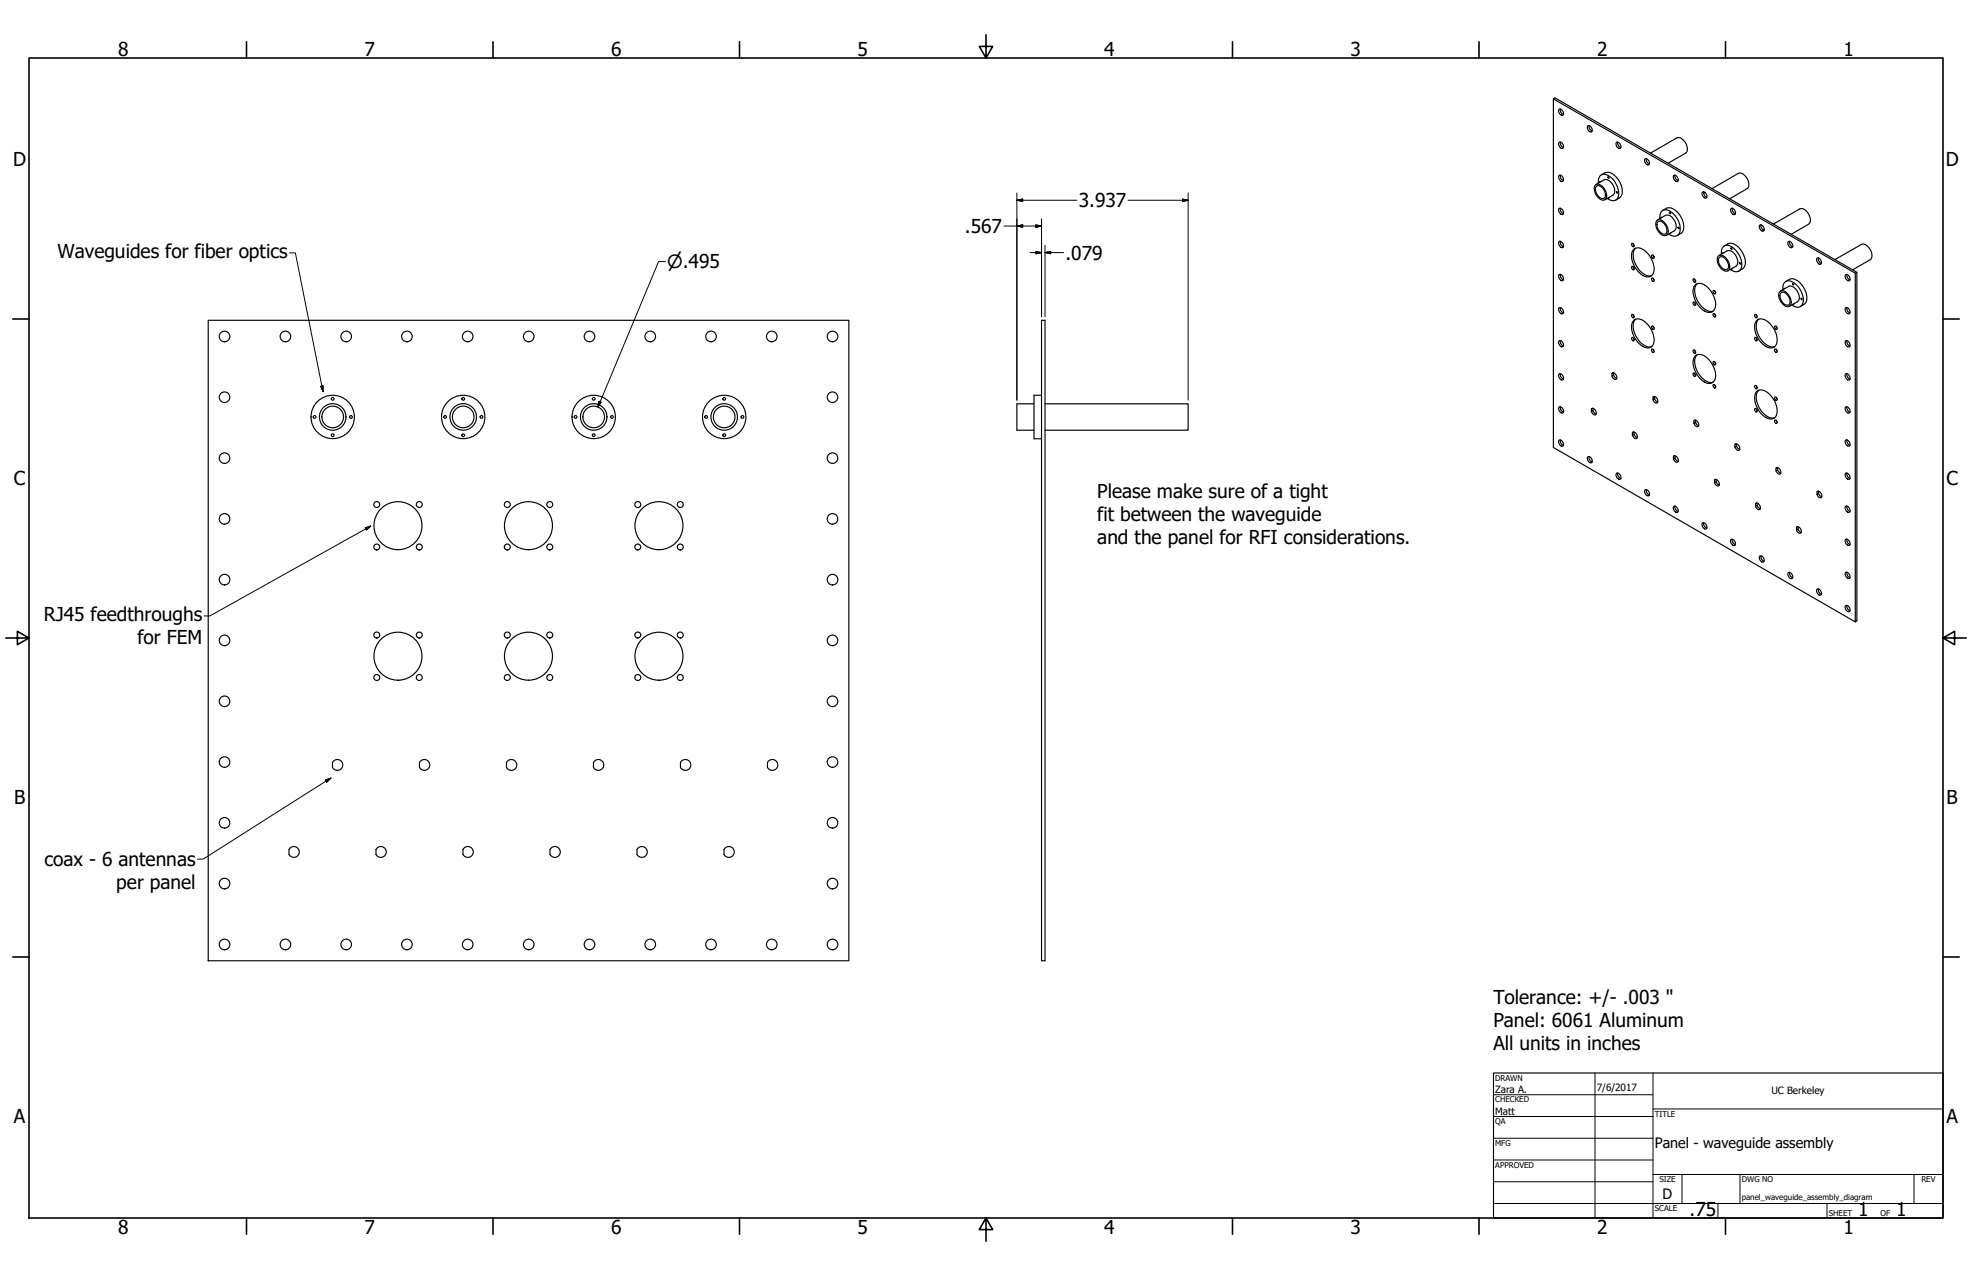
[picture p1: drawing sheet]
<svg xmlns="http://www.w3.org/2000/svg" width="864mm" height="559mm" viewBox="0 0 864 559" stroke-linecap="round" stroke-linejoin="round" font-family="sans-serif">
<!-- layer: Visible (ANSI) -->
<g fill="none" stroke="#000" stroke-width=".51">
<path d="M680.3 43.3l.7-.4 132.2 76.4v152.6l-.7 .5M680.3 43.3l132.2 76.3v152.8l-132.2-76.4zM682.7 47.9a1.64 1.64 0 0 1 1.7 .6 1.64 1.64 0 0 1 .2 1.8 1.64 1.64 0 0 1-1.7-.6 1.64 1.64 0 0 1-.2-1.8zM683.3 47.7l.2 1.3 1.2 1.1M695.3 55.2a1.65 1.65 0 0 1 1.7 .7 1.65 1.65 0 0 1-.1 1.9 1.98 1.98 0 0 1-1.6-2.6zM695.9 55l.1 1.2 1.2 1.2M682.7 76.9a1.62 1.62 0 0 1 1.7 .7 1.62 1.62 0 0 1-.1 1.8 1.89 1.89 0 0 1-1.6-2.5zM682.7 62.4a1.64 1.64 0 0 1 1.7 .6 1.64 1.64 0 0 1 .2 1.8 1.64 1.64 0 0 1-1.7-.6 1.64 1.64 0 0 1-.2-1.8zM683.3 76.7l.2 1.2 1.2 1.2M683.3 62.2l.2 1.2 1.2 1.2M700.8 79.8l-.3-.2-.1 .3M701.2 76.6a4.3 4.3 0 0 1 6.7 1 7.5 7.5 0 0 1 1.8 8.7l-2.1 1.3"/>
<path d="M704.2 77.5l.5 .5h-.4zM707.8 62.4a1.65 1.65 0 0 1 1.8 .8 1.65 1.65 0 0 1-.1 1.8 1.9 1.9 0 0 1-1.7-2.6zM708.4 62.2l.5 1.7 .9 .7M720.3 69.7a1.65 1.65 0 0 1 1.8 .7 1.65 1.65 0 0 1-.1 1.9 1.98 1.98 0 0 1-1.7-2.6zM721 69.5l.4 1.6 1 .8M722.8 67.1l11.5-6.7a4.1 4.1 0 0 1 4.5 3.8l.1 .8a1.97 1.97 0 0 1-.7 2.1l-7.7 4.4M732.9 76.9a1.65 1.65 0 0 1 1.7 .7 1.65 1.65 0 0 1 0 1.9 1.98 1.98 0 0 1-1.7-2.6zM733.5 76.7l.4 1.7 1 .7M682.7 91.4a1.65 1.65 0 0 1 1.7 .7 1.65 1.65 0 0 1-.1 1.9 1.98 1.98 0 0 1-1.6-2.6zM683.3 91.2l.2 1.2 1.2 1.1M698.8 81a3.3 3.3 0 0 1 4.2 2.4l.5 1.6a1.88 1.88 0 0 1-.7 2.5 1.88 1.88 0 0 1-2.5-.6 4.8 4.8 0 0 1-1.5-5.9zM698.9 80.8l3.6-2.1a4.5 4.5 0 0 1 4.6 4.6 2.15 2.15 0 0 1-.7 2.2l-3.6 2"/>
<path d="M698.9 81.8a1.76 1.76 0 0 1 2.9 .6 3.1 3.1 0 0 1 .5 4.5 3.9 3.9 0 0 1-3.7-4zM700 80.2a2.85 2.85 0 0 1 .9-3.4 2.85 2.85 0 0 1 3.6 .2 8.6 8.6 0 0 1 3.8 9.9 2.89 2.89 0 0 1-4.5 0M704.7 86.4l-.2 .4-.2-.2M708 83.9l.4 .4-.1 .3zM725.7 96.5a2.79 2.79 0 0 1 3.9 1.7 3.3 3.3 0 0 1 0 4.9 4.8 4.8 0 0 1-4.4-5.6zM725.9 96.3l3.5-2a4.5 4.5 0 0 1 4.7 5.3l-.8 1.4-3.6 2.1M725.9 97.3a1.82 1.82 0 0 1 2.9 .6 3.2 3.2 0 0 1 .4 4.6 3.8 3.8 0 0 1-3.6-4.1zM726.9 95.8a2.86 2.86 0 0 1 1-3.4 2.86 2.86 0 0 1 3.5 .1 8.6 8.6 0 0 1 3.9 9.9 2.97 2.97 0 0 1-4.5 .1M727.7 95.2l-.3-.1v.4M728.2 92.1a4.3 4.3 0 0 1 6.6 1.1 7.5 7.5 0 0 1 1.8 8.7l-2.1 1.2M731.1 93l.5 .6-.5-.2zM734.9 99.5l.4 .1v.6z"/>
<path d="M745.5 84.2a1.64 1.64 0 0 1 1.7 .5 1.64 1.64 0 0 1 .2 1.9 1.64 1.64 0 0 1-1.7-.6 1.64 1.64 0 0 1-.2-1.8zM746.1 83.9l.2 1.3 1.2 1.2M746.7 84.3l-.6 .4M749.7 82.6l11.5-6.7a4.1 4.1 0 0 1 4.5 3.9l.2 1.4-.4 1.1-8 4.8M758 91.4a1.64 1.64 0 0 1 1.7 .6 1.64 1.64 0 0 1 .2 1.8 1.64 1.64 0 0 1-1.7-.6 1.64 1.64 0 0 1-.2-1.8zM758.6 91.2l.2 1.3 1.2 1.1M770.6 98.7a1.64 1.64 0 0 1 1.7 .5 1.64 1.64 0 0 1 .2 1.8 1.64 1.64 0 0 1-1.8-.5 1.64 1.64 0 0 1-.1-1.8zM771.1 98.4l.2 1.3 1.2 1.1M776.7 98.1l11.5-6.6a4 4 0 0 1 4.5 3.8 2.38 2.38 0 0 1-.7 2.9l-7.6 4.4M682.7 105.9a1.65 1.65 0 0 1 1.7 .7 1.65 1.65 0 0 1-.1 1.9 1.98 1.98 0 0 1-1.6-2.6zM683.3 105.7l.2 1.2 1.2 1.2M714.5 116.8a.83 .83 0 0 1 1 .4 .83 .83 0 0 1-.2 1l-.7-.7z"/>
<path d="M714.5 106.7a.8 .8 0 0 1 1 .4 .8 .8 0 0 1-.2 1l-.7-.7zM715.2 116.8l.4 .9M715.2 106.7l.4 .8M715.8 108.9a5 5 0 0 1 6 2.4 9.3 9.3 0 0 1 2.2 8.5 3.3 3.3 0 0 1-5.4 .3 10.1 10.1 0 0 1-3.7-10.1zM716.3 108.6a6.4 6.4 0 0 0 .4 7.9 6.9 6.9 0 0 0 6.6 4.2M723.4 111.6l.6 .2 .4 1a.79 .79 0 0 1-1-.1 .79 .79 0 0 1 0-1.1zM724 111.8l.4 .8M731.6 102v.3l-.4-.1M752.6 112.1a3.3 3.3 0 0 1 4.3 2.4l.5 1.6a1.91 1.91 0 0 1-.7 2.5 1.91 1.91 0 0 1-2.6-.6 4.8 4.8 0 0 1-1.5-5.9zM752.8 112.9a1.82 1.82 0 0 1 2.9 .6 3 3 0 0 1 .5 4.5 3.9 3.9 0 0 1-3.4-5.1zM752.9 111.9l3.4-2a4.6 4.6 0 0 1 4.7 5.2l-.8 1.5-3.5 2M753.9 111.3a2.85 2.85 0 0 1 .9-3.4 2.85 2.85 0 0 1 3.6 .2 8.6 8.6 0 0 1 3.9 9.9 2.87 2.87 0 0 1-4.6 0"/>
<path d="M754.7 110.8l-.3-.1-.1 .4M755.1 107.7a4.3 4.3 0 0 1 6.6 1 7.3 7.3 0 0 1 1.8 8.7l-2 1.3M758.1 108.5l.5 .7-.5-.2zM758.6 117.5l-.1 .4-.3-.2M761.8 115.1l.4 .1v.6zM772.6 100.5l-.4 .2M783.1 105.9a1.64 1.64 0 0 1 1.7 .6 1.64 1.64 0 0 1 .2 1.8 1.64 1.64 0 0 1-1.7-.6 1.64 1.64 0 0 1-.2-1.8zM783.7 105.7l.1 1.2 1.3 1.2M795.7 113.2a1.64 1.64 0 0 1 1.7 .5 1.64 1.64 0 0 1 .2 1.8 1.64 1.64 0 0 1-1.8-.5 1.64 1.64 0 0 1-.1-1.8zM796.3 113l.1 1.2 1.2 1.1M803.6 113.7l11.5-6.6a4.1 4.1 0 0 1 4.6 3.8l.1 1.4-.4 1.1-8.1 4.8M813.2 119.3l-.7 .3"/>
<path d="M682.7 134.9a1.62 1.62 0 0 1 1.7 .7 1.62 1.62 0 0 1-.1 1.8 1.89 1.89 0 0 1-1.6-2.5zM682.7 120.3a1.65 1.65 0 0 1 1.7 .8 1.65 1.65 0 0 1-.1 1.8 1.98 1.98 0 0 1-1.6-2.6zM683.3 134.7l.2 1.2 1.2 1.1M683.3 120.1l.2 1.2 1.2 1.3M714.5 137.9a.8 .8 0 0 1 1 .3 .8 .8 0 0 1-.2 1l-.7-.6zM715.2 137.8l.4 .8M716.3 139.8a6.4 6.4 0 0 0 .4 7.8 6.9 6.9 0 0 0 6.6 4.2M723.4 121.7l.8 .5 .2 .7a.79 .79 0 0 1-1-.1 .79 .79 0 0 1 0-1.1zM724 121.9l.4 .8M741.4 132.4a.83 .83 0 0 1 1 .3 .83 .83 0 0 1-.1 1l-.8-.6zM741.4 122.3a.83 .83 0 0 1 1 .3 .83 .83 0 0 1-.1 1l-.8-.6zM742.1 132.4l.5 .8"/>
<path d="M742.1 122.2l.5 .9M742.3 125a3.9 3.9 0 0 1 5.7 1 9.5 9.5 0 0 1 2.9 9.4 3.3 3.3 0 0 1-5.3 .2 9.9 9.9 0 0 1-3.7-10.1zM743.3 124.2a5.9 5.9 0 0 0-.2 6.9 8.5 8.5 0 0 0 6.5 5.4l.6-.2M750.2 127.4a.79 .79 0 0 1 1 .3 .79 .79 0 0 1-.2 1l-.7-.7zM750.2 137.5a.79 .79 0 0 1 1 .3 .79 .79 0 0 1-.2 1l-.7-.6zM750.9 127.3l.4 .8M750.9 137.4l.4 .8M768.5 137.7l.6 .2 .5 1a.79 .79 0 0 1-1.1-.2 .79 .79 0 0 1 0-1zM769 137.8l.6 .8M770.2 139.8a6.6 6.6 0 0 0 .3 7.8 6.9 6.9 0 0 0 6.7 4.2M779.2 128a1.91 1.91 0 0 1 3.1 .1 4.8 4.8 0 0 1 1.5 5.9 2.79 2.79 0 0 1-3.8-1.7l-1-2.3zM779.8 127.4l3.5-2a4.5 4.5 0 0 1 4.7 4.6 2.03 2.03 0 0 1-.9 2.1l-3.4 2.1"/>
<path d="M779.8 128.5a1.76 1.76 0 0 1 2.8 .5 3.1 3.1 0 0 1 .5 4.6 3.9 3.9 0 0 1-3.3-5.1zM780.8 126.9a2.85 2.85 0 0 1 1-3.4 2.85 2.85 0 0 1 3.5 .1 8.6 8.6 0 0 1 3.9 9.9 2.87 2.87 0 0 1-4.5 0M781.6 126.4l-.3-.2-.1 .4M782.1 123.3a4.3 4.3 0 0 1 6.6 1 7.3 7.3 0 0 1 1.7 8.7l-2 1.2M785.1 124.1l.4 .6h-.3zM785.5 133.1l-.1 .3-.3-.1M788.8 130.6l.4 .4-.1 .3zM808.2 120.4a1.62 1.62 0 0 1 1.7 .7 1.62 1.62 0 0 1-.1 1.8 1.89 1.89 0 0 1-1.6-2.5zM808.2 134.9a1.62 1.62 0 0 1 1.7 .7 1.62 1.62 0 0 1-.1 1.8 1.89 1.89 0 0 1-1.6-2.5zM808.8 120.2l.4 1.6 1 .8M808.8 134.7l.4 1.6 1 .7M91.2 140.3h280.5v280.5h-280.5z"/>
<path d="M456.1 140.3h1.5v280.5h-1.5zM682.7 149.4a1.62 1.62 0 0 1 1.7 .7 1.62 1.62 0 0 1-.1 1.8 1.89 1.89 0 0 1-1.6-2.5zM683.3 149.2l.2 1.2 1.2 1.1M714.5 148a.8 .8 0 0 1 1 .3 .8 .8 0 0 1-.2 1l-.7-.6zM715.2 148l.4 .7M715.8 140a5 5 0 0 1 6 2.4 9.2 9.2 0 0 1 2.2 8.5 3.3 3.3 0 0 1-5.4 .3 10.1 10.1 0 0 1-3.7-10.1zM723.4 142.7l.8 .5 .1 .9-.8-.1-.3-.7zM723.4 152.8l.6 .2 .4 1.1a.79 .79 0 0 1-1-.2 .79 .79 0 0 1 0-1.1zM724 142.9l.4 .8M724 153l.4 .8M741.4 153.4a.82 .82 0 0 1 1 .3 .82 .82 0 0 1-.1 1l-.8-.6zM742.1 153.4l.5 .8"/>
<path d="M742.3 156a4 4 0 0 1 5.7 1.1 9.4 9.4 0 0 1 2.9 9.4 3.3 3.3 0 0 1-5.3 .3 9.9 9.9 0 0 1-3.7-10.1zM743.3 155.3a5.9 5.9 0 0 0-.2 6.9 8.3 8.3 0 0 0 6.5 5.3l.6-.1M750.2 158.5a.79 .79 0 0 1 1 .3 .79 .79 0 0 1-.2 1l-.7-.7zM750.9 158.4l.4 .9M768.5 147.8l.6 .2 .5 1a.79 .79 0 0 1-1.1-.2 .79 .79 0 0 1 0-1zM769 148l.6 .7M769.2 140.5a4 4 0 0 1 5.8 1 9.4 9.4 0 0 1 2.9 9.4 3.3 3.3 0 0 1-5.4 .3 9.8 9.8 0 0 1-3.7-10.1zM777.3 142.7a.75 .75 0 0 1 .9 .6 .75 .75 0 0 1-.5 .9l-.5-.6zM777.3 152.8a.75 .75 0 0 1 .9 .6 .75 .75 0 0 1-.5 .9l-.5-.6zM777.8 142.9l.5 .8M777.8 153l.5 .8M808.2 149.4a1.65 1.65 0 0 1 1.7 .7 1.65 1.65 0 0 1-.1 1.9 1.98 1.98 0 0 1-1.6-2.6z"/>
<path d="M808.8 149.2l.4 1.6 1 .8M452.8 176.8h-7.5v11.6h7.5M456.1 173.1h-3.3v19.1h3.3M457.6 176.8h62.7v11.6h-62.7M682.7 163.8a1.65 1.65 0 0 1 1.7 .8 1.65 1.65 0 0 1-.1 1.8 1.98 1.98 0 0 1-1.6-2.6zM682.7 178.3a1.65 1.65 0 0 1 1.7 .7 1.65 1.65 0 0 1-.1 1.9 1.98 1.98 0 0 1-1.6-2.6zM683.3 163.6l.2 1.2 1.2 1.2M683.3 178.1l.2 1.2 1.2 1.2M696.9 179.1a1.62 1.62 0 0 1 1.9 .7 1.62 1.62 0 0 1-.2 1.9l-1.1-.5-.6-.9M697.4 178.8l-.5 .3v1.2l.7-.5M697.6 179.8l.5 .9 .9 .6M697.6 178.8v1"/>
<path d="M705.9 163.5a1.61 1.61 0 0 1 1.8 .7 1.61 1.61 0 0 1-.2 2l-1.1-.6-.5-.9M706.4 163.3l-.5 .2v1.2l.7-.4M706.6 164.3l.8 1.1 .6 .3M706.6 163.3v1M723.9 173.9a1.59 1.59 0 0 1 1.8 .4 1.59 1.59 0 0 1 .2 1.8l-.4 .4-.7-.2-.9-1.2M724.4 173.6l-.5 .3v1.2l.7-.4M724.6 174.7l.7 1.1 .7 .3M724.6 173.7v1M741.4 163.5a.83 .83 0 0 1 1 .3 .83 .83 0 0 1-.1 1l-.8-.6zM742.1 163.4l.5 .9M750.2 168.6a.79 .79 0 0 1 1 .3 .79 .79 0 0 1-.2 1l-.7-.7zM750.9 168.5l.4 .9"/>
<path d="M768.5 178.9l.6 .2 .5 1a.79 .79 0 0 1-1.1-.2 .79 .79 0 0 1 0-1zM768.5 168.8l.9 .4 .2 .8a.79 .79 0 0 1-1.1-.2 .79 .79 0 0 1 0-1zM769 179l.6 .8M769 168.9l.6 .8M769.2 171.6a4.1 4.1 0 0 1 5.8 1.1 9.4 9.4 0 0 1 2.9 9.4 3.3 3.3 0 0 1-5.4 .2 9.8 9.8 0 0 1-3.7-10.1zM770.2 170.9a6.2 6.2 0 0 0-.2 6.8 7.3 7.3 0 0 0 7.2 5.2M777.3 173.9l.8 .4 .2 .7-.3 .4-.8-.7zM777.8 174l.5 .8M808.2 163.8a1.65 1.65 0 0 1 1.7 .8 1.65 1.65 0 0 1-.1 1.8 1.98 1.98 0 0 1-1.6-2.6zM808.4 178.1a1.81 1.81 0 0 1 1.4 2.8 1.81 1.81 0 0 1-1.4-2.8zM808.8 163.6l.4 1.7 1 .8M808.8 178.1l.4 1.7 1 .7"/>
<path d="M682.7 192.8a1.65 1.65 0 0 1 1.7 .8 1.65 1.65 0 0 1-.1 1.9 1.98 1.98 0 0 1-1.6-2.7zM683.3 192.7l.2 1.2 1.2 1.1M695.9 199.9l.1 1.3 1.2 1.1M714.9 189.5a1.63 1.63 0 0 1 1.8 .4 1.63 1.63 0 0 1 .3 1.8l-.5 .4-.7-.2-.9-1.3M715.4 189.2l-.5 .3v1.1l.7-.4M715.6 190.2l1.4 1.5M715.6 189.2v1M732.9 199.8a1.63 1.63 0 0 1 2.1 1.9l-.2 .6-.7 .1-.7-.5-.5-.9M733.4 199.5l-.5 .3v1.2l.7-.4M733.6 199.6v1M741.8 184.3a1.65 1.65 0 0 1 1.8 .4 1.65 1.65 0 0 1 .3 1.8l-.8 .4-1.3-1.4M742.3 184l-.5 .3v1.2l.8-.5"/>
<path d="M742.6 185l.7 1.2 .6 .3M742.6 184v1M759.8 194.6a1.62 1.62 0 0 1 1.8 .7 1.62 1.62 0 0 1-.2 2l-.7-.3-.9-1.2M760.3 194.4l-.5 .2v1.2l.7-.4M760.5 195.4l.4 .8 1 .6M760.5 194.4v1M777.3 184a.75 .75 0 0 1 .9 .5 .75 .75 0 0 1-.5 .9l-.5-.6zM777.8 184.1l.5 .8M808.2 192.8a1.6 1.6 0 0 1 1.7 .7 1.6 1.6 0 0 1-.1 1.9 1.95 1.95 0 0 1-1.6-2.6zM808.8 192.6l.4 1.6 1 .8M695.3 200.2a1.6 1.6 0 0 1 1.7 .6 1.6 1.6 0 0 1-.1 1.9 1.95 1.95 0 0 1-1.6-2.5zM707.8 207.4a1.6 1.6 0 0 1 1.8 .7 1.6 1.6 0 0 1-.1 1.8 1.87 1.87 0 0 1-1.7-2.5z"/>
<path d="M708.4 207.1l.2 1.3 1.2 1.2M720.3 214.6a1.6 1.6 0 0 1 1.8 .7 1.6 1.6 0 0 1-.1 1.9 1.95 1.95 0 0 1-1.7-2.6zM721 214.4l.1 1.2 1.3 1.2M733.6 200.6l.4 .8 .9 .7M750.8 210.2a1.61 1.61 0 0 1 1.8 .7 1.61 1.61 0 0 1-.2 2l-1.1-.6-.5-.9M751.3 209.9l-.5 .3v1.2l.7-.5M751.5 210.9l.5 .9 .9 .6M751.5 209.9v1M777.7 205a1.63 1.63 0 0 1 1.9 .4 1.63 1.63 0 0 1 .2 1.9l-.1 .2a1.49 1.49 0 0 1-2-1.3M778.3 204.7l-.6 .3v1.2l.7-.4M778.4 205.8l1.4 1.5M778.4 204.7v1.1"/>
<path d="M795.7 215.4a1.63 1.63 0 0 1 2.2 1.8l-.3 .7-.6 .1-.8-.5-.5-1M796.2 215.1l-.5 .3v1.1l.7-.3M796.4 216.2l.5 .8 .9 .6M796.4 215.1v1.1M808.2 207.3a1.65 1.65 0 0 1 1.7 .8 1.65 1.65 0 0 1-.1 1.8 1.98 1.98 0 0 1-1.6-2.6zM808.8 207.1l.4 1.7 1 .8M732.9 221.9a1.67 1.67 0 0 1 1.7 .5 1.67 1.67 0 0 1 .2 1.8 1.64 1.64 0 0 1-1.7-.5 1.64 1.64 0 0 1-.2-1.8zM733.5 221.6l.2 1.3 1.2 1.1M745.5 229.1a1.62 1.62 0 0 1 1.7 .7 1.62 1.62 0 0 1-.1 1.8 1.89 1.89 0 0 1-1.6-2.5zM746.1 228.9l.4 1.7 1 .7M758 236.3a1.62 1.62 0 0 1 1.7 .8 1.62 1.62 0 0 1 0 1.8 1.89 1.89 0 0 1-1.7-2.6zM758.6 236.2l.4 1.6 1 .7"/>
<path d="M768.8 220.6a1.63 1.63 0 0 1 1.8 .4 1.63 1.63 0 0 1 .3 1.8l-.5 .4-.7-.2-.9-1.3M769.3 220.3l-.5 .3v1.1l.7-.3M769.5 221.4l1.4 1.4M769.5 220.3v1.1M786.8 230.9a1.63 1.63 0 0 1 1.7 .5 1.63 1.63 0 0 1 .3 1.8l-.4 .4-.7-.2-.9-1.3M787.2 230.6l-.4 .3v1.2l.7-.4M787.5 231.7l.4 .8 .9 .7M787.5 230.7v1M808.2 221.8a1.65 1.65 0 0 1 1.7 .7 1.65 1.65 0 0 1-.1 1.9 1.98 1.98 0 0 1-1.6-2.6zM808.2 236.3a1.65 1.65 0 0 1 1.7 .7 1.65 1.65 0 0 1-.1 1.9 1.98 1.98 0 0 1-1.6-2.6zM808.8 221.6l.4 1.7 1 .7M808.8 236.1l.4 1.6 1 .8"/>
<path d="M770.6 243.6a1.62 1.62 0 0 1 1.7 .7 1.62 1.62 0 0 1-.1 1.8 1.89 1.89 0 0 1-1.6-2.5zM771.1 243.4l.5 1.6 .9 .7M783.1 250.8a1.65 1.65 0 0 1 1.7 .8 1.65 1.65 0 0 1-.1 1.8 1.98 1.98 0 0 1-1.6-2.6zM783.7 250.6l.4 1.7 1 .7M795.7 258.1a1.65 1.65 0 0 1 1.7 .7 1.65 1.65 0 0 1-.1 1.9 1.98 1.98 0 0 1-1.6-2.6zM796.3 257.9l.1 1.2 1.2 1.2M808.2 250.8a1.6 1.6 0 0 1 1.7 .7 1.6 1.6 0 0 1-.1 1.9 1.95 1.95 0 0 1-1.6-2.6zM808.8 250.6l.4 1.6 1 .8M808.2 265.3a1.65 1.65 0 0 1 1.7 .7 1.65 1.65 0 0 1-.1 1.9 1.98 1.98 0 0 1-1.6-2.6zM808.8 265.1l.4 1.7 1 .7M145.9 333.5a2.38 2.38 0 0 1 3.6-.1 2.38 2.38 0 0 1-.4 3.6 2.38 2.38 0 0 1-3.5-.9v-2.2zM184 333.5a2.38 2.38 0 0 1 3.6-.1 2.38 2.38 0 0 1-.4 3.6 2.38 2.38 0 0 1-3.5-.9v-2.2z"/>
<path d="M222.1 333.5a2.38 2.38 0 0 1 3.6-.1 2.38 2.38 0 0 1-.4 3.6 2.38 2.38 0 0 1-3.5-.9v-2.2zM260.2 333.5a2.38 2.38 0 0 1 3.6-.1 2.38 2.38 0 0 1-.4 3.6 2.38 2.38 0 0 1-3.5-.9v-2.2zM298.3 333.5a2.38 2.38 0 0 1 3.6-.1 2.38 2.38 0 0 1-.4 3.6 2.38 2.38 0 0 1-3.5-.9v-2.2zM336.4 333.5a2.38 2.38 0 0 1 3.6-.1 2.38 2.38 0 0 1-.4 3.6 2.38 2.38 0 0 1-3.5-.9v-2.2zM126.9 371.6a2.38 2.38 0 0 1 3.5-.1 2.38 2.38 0 0 1-.4 3.6 2.38 2.38 0 0 1-3.4-.9v-2.2zM165 371.6a2.38 2.38 0 0 1 3.5-.1 2.38 2.38 0 0 1-.4 3.6 2.38 2.38 0 0 1-3.4-.9v-2.2zM203.1 371.6a2.38 2.38 0 0 1 3.5-.1 2.38 2.38 0 0 1-.4 3.6 2.38 2.38 0 0 1-3.4-.9v-2.2zM241.2 371.6a2.38 2.38 0 0 1 3.5-.1 2.38 2.38 0 0 1-.4 3.6 2.38 2.38 0 0 1-3.4-.9v-2.2zM279.3 371.6a2.38 2.38 0 0 1 3.5-.1 2.38 2.38 0 0 1-.4 3.6 2.38 2.38 0 0 1-3.4-.9v-2.2zM317.4 371.6a2.38 2.38 0 0 1 3.5-.1 2.38 2.38 0 0 1-.4 3.6 2.38 2.38 0 0 1-3.4-.9v-2.2z"/>
<circle cx="98.3" cy="147.4" r="2.32"/>
<circle cx="125" cy="147.4" r="2.32"/>
<circle cx="151.6" cy="147.4" r="2.32"/>
<circle cx="178.2" cy="147.4" r="2.32"/>
<circle cx="204.8" cy="147.4" r="2.32"/>
<circle cx="231.6" cy="147.4" r="2.32"/>
<circle cx="258.2" cy="147.4" r="2.32"/>
<circle cx="284.8" cy="147.4" r="2.32"/>
<circle cx="311.4" cy="147.4" r="2.32"/>
<circle cx="338" cy="147.4" r="2.32"/>
<circle cx="364.6" cy="147.4" r="2.32"/>
<circle cx="98.3" cy="174" r="2.32"/>
<circle cx="145.7" cy="174.7" r=".6"/>
<circle cx="202.9" cy="174.7" r=".6"/>
<circle cx="260" cy="174.7" r=".6"/>
<circle cx="317.2" cy="174.7" r=".6"/>
<circle cx="364.6" cy="174" r="2.32"/>
<circle cx="137.8" cy="182.6" r=".6"/>
<circle cx="145.7" cy="182.6" r="5.8"/>
<circle cx="145.7" cy="190.6" r=".6"/>
<circle cx="145.7" cy="182.6" r="4.7"/>
<circle cx="145.7" cy="182.6" r="9.5"/>
<circle cx="153.7" cy="182.6" r=".6"/>
<circle cx="194.9" cy="182.6" r=".6"/>
<circle cx="202.9" cy="182.6" r="5.8"/>
<circle cx="202.9" cy="190.6" r=".6"/>
<circle cx="202.9" cy="182.6" r="4.7"/>
<circle cx="202.9" cy="182.6" r="9.5"/>
<circle cx="210.9" cy="182.6" r=".6"/>
<circle cx="252.1" cy="182.6" r=".6"/>
<circle cx="260" cy="182.6" r="5.8"/>
<circle cx="260" cy="190.6" r=".6"/>
<circle cx="260" cy="182.6" r="4.7"/>
<circle cx="260" cy="182.6" r="9.5"/>
<circle cx="268" cy="182.6" r=".6"/>
<circle cx="309.2" cy="182.6" r=".6"/>
<circle cx="317.2" cy="182.6" r="5.8"/>
<circle cx="317.2" cy="190.6" r=".6"/>
<circle cx="317.2" cy="182.6" r="4.7"/>
<circle cx="317.2" cy="182.6" r="9.5"/>
<circle cx="325.2" cy="182.6" r=".6"/>
<circle cx="98.3" cy="200.6" r="2.32"/>
<circle cx="364.6" cy="200.6" r="2.32"/>
<circle cx="98.3" cy="227.2" r="2.32"/>
<circle cx="165" cy="239.6" r="1.3"/>
<circle cx="165" cy="220.9" r="1.3"/>
<circle cx="174.3" cy="230.2" r="10.5"/>
<circle cx="183.6" cy="220.9" r="1.3"/>
<circle cx="183.6" cy="239.6" r="1.3"/>
<circle cx="222.2" cy="239.6" r="1.3"/>
<circle cx="222.2" cy="220.9" r="1.3"/>
<circle cx="231.4" cy="230.2" r="10.5"/>
<circle cx="240.8" cy="239.6" r="1.3"/>
<circle cx="240.8" cy="220.9" r="1.3"/>
<circle cx="279.3" cy="220.9" r="1.3"/>
<circle cx="279.3" cy="239.6" r="1.3"/>
<circle cx="288.6" cy="230.2" r="10.5"/>
<circle cx="297.9" cy="220.9" r="1.3"/>
<circle cx="297.9" cy="239.6" r="1.3"/>
<circle cx="364.6" cy="227.2" r="2.32"/>
<circle cx="98.3" cy="253.8" r="2.32"/>
<circle cx="364.6" cy="253.8" r="2.32"/>
<circle cx="165" cy="278.1" r="1.3"/>
<circle cx="183.6" cy="278.1" r="1.3"/>
<circle cx="222.2" cy="278.1" r="1.3"/>
<circle cx="240.8" cy="278.1" r="1.3"/>
<circle cx="279.3" cy="278.1" r="1.3"/>
<circle cx="297.9" cy="278.1" r="1.3"/>
<circle cx="98.3" cy="280.4" r="2.32"/>
<circle cx="165" cy="296.7" r="1.3"/>
<circle cx="174.3" cy="287.4" r="10.5"/>
<circle cx="183.6" cy="296.7" r="1.3"/>
<circle cx="222.2" cy="296.7" r="1.3"/>
<circle cx="231.4" cy="287.4" r="10.5"/>
<circle cx="240.8" cy="296.7" r="1.3"/>
<circle cx="279.3" cy="296.7" r="1.3"/>
<circle cx="288.6" cy="287.4" r="10.5"/>
<circle cx="297.9" cy="296.7" r="1.3"/>
<circle cx="364.6" cy="280.4" r="2.32"/>
<circle cx="98.3" cy="307.1" r="2.32"/>
<circle cx="364.6" cy="307.1" r="2.32"/>
<circle cx="98.3" cy="333.7" r="2.32"/>
<circle cx="364.6" cy="333.7" r="2.32"/>
<circle cx="98.3" cy="360.3" r="2.32"/>
<circle cx="364.6" cy="360.3" r="2.32"/>
<circle cx="98.3" cy="386.9" r="2.32"/>
<circle cx="364.6" cy="386.9" r="2.32"/>
<circle cx="98.3" cy="413.6" r="2.32"/>
<circle cx="125" cy="413.6" r="2.32"/>
<circle cx="151.6" cy="413.6" r="2.32"/>
<circle cx="178.2" cy="413.6" r="2.32"/>
<circle cx="204.8" cy="413.6" r="2.32"/>
<circle cx="231.6" cy="413.6" r="2.32"/>
<circle cx="258.2" cy="413.6" r="2.32"/>
<circle cx="284.8" cy="413.6" r="2.32"/>
<circle cx="311.4" cy="413.6" r="2.32"/>
<circle cx="338" cy="413.6" r="2.32"/>
<circle cx="364.6" cy="413.6" r="2.32"/>
</g>
<!-- layer: Border (ANSI) -->
<g fill="none" stroke="#000" stroke-width=".7">
<path d="M107.9 18.3v7.1M215.9 18.3v7.1M323.8 18.3v7.1M431.8 15.2v10.2l-2.9-5.1h5.8l-2.9 5.1M539.8 18.3v7.1M647.7 18.3v7.1M755.6 18.3v7.1M12.7 25.4h838.2v508h-838.2zM5.6 139.7h7.1M850.9 139.7h7.1M2.5 279.4h10.2l-5.1-2.9v5.8l5.1-2.9M850.9 279.4l5.1 2.9v-5.8l-5.1 2.9h10.2"/>
<path d="M5.6 419.1h7.1M850.9 419.1h7.1M107.9 533.4v7.1M215.9 533.4v7.1M323.8 533.4v7.1M431.8 533.4l2.9 5.1h-5.8l2.9-5.1v10.2M539.8 533.4v7.1M647.7 533.4v7.1M755.6 533.4v7.1"/>
</g>
<!-- layer: Title (ANSI) -->
<g fill="none" stroke="#000" stroke-width=".44">
<path d="M654 479.4h69.9M698.5 469.9v63.5M723.9 469.9v63.5M654 488.9h69.9M654 498.5h69.9M723.9 485.6h127M654 508h69.9M654 517.5h69.9M723.9 514.3h127M736.6 514.3v12.7M762 514.3v12.7M838.2 514.3v12.7"/>
<path d="M654 527h196.9M752.3 527v6.4M800.1 527v6.4"/>
</g>
<path d="M654 469.9h196.9v63.5h-196.9z" fill="none" stroke="#000" stroke-width=".51"/>
<!-- layer: Dimension (ANSI) -->
<g fill="none" stroke="#000" stroke-width=".44">
<path d="M439.7 99h16.4M445.3 99l2.6-.5v1zM445.3 87.7l2.6-.5v1zM445.3 84.5v90.8M445.3 87.7h26.3M453.6 98.5l2.5 .5-2.5 .5zM456.1 95.8v42.9M494 87.7h26.3M517.8 87.2l2.5 .5-2.5 .5zM520.3 84.5v90.8M291.4 114.6h-3l-26.6 63.6M451.1 110.6h5"/>
<path d="M453.6 110.2l2.5 .4-2.5 .5zM457.6 110.6l2.5-.4v.9zM457.6 110.6h8.2M457.6 107.4v31.3M262.3 175.8l1 .3-1.5 2.1z"/>
</g>
<g fill="#000" stroke="#000" stroke-width=".44">
<path d="M445.3 99l2.6-.5zM445.3 99l2.6-.5v1zM445.3 87.7l2.6-.5zM445.3 87.7l2.6-.5v1zM453.6 99.5l2.5-.5zM453.6 98.5l2.5 .5-2.5 .5zM517.8 88.2l2.5-.5zM517.8 87.2l2.5 .5-2.5 .5zM453.6 111.1l2.5-.5zM453.6 110.2l2.5 .4-2.5 .5zM457.6 110.6l2.5-.4zM457.6 110.6l2.5-.4v.9z"/>
<path d="M262.3 175.8l-.5 2.4zM262.3 175.8l1 .3-1.5 2.1z"/>
</g>
<!-- layer: Symbol (ANSI) -->
<path d="M126.8 110.7h2.5l12.2 60.8M140.5 169.2l1-.2v2.5zM160 231.1l2.4-.7-1.9 1.6zM162.4 230.4l-70.5 39.3h-2.5M142.5 341.6l2.4-.9-1.8 1.8zM144.9 340.7l-55.9 35.5h-2.5" fill="none" stroke="#000" stroke-width=".44"/>
<path d="M140.5 169.2l1 2.3zM140.5 169.2l1-.2v2.5zM160.5 232l1.9-1.6zM160 231.1l2.4-.7-1.9 1.6zM143.1 342.5l1.8-1.8zM142.5 341.6l2.4-.9-1.8 1.8z" fill="#000" stroke="#000" stroke-width=".44"/>
<g font-size="8.4">
<text x="51.7" y="24.4">8</text>
<text x="159.6" y="24.4">7</text>
<text x="267.6" y="24.4">6</text>
<text x="375.5" y="24.4">5</text>
<text x="483.5" y="24.4">4</text>
<text x="591.4" y="24.4">3</text>
<text x="699.4" y="24.4">2</text>
<text x="807.3" y="24.4">1</text>
<text x="5.8" y="72.9">D</text>
<text x="852.1" y="72.9">D</text>
<text x="472.4" y="90.7">3.937</text>
<text x="422.6" y="102">.567</text>
<text x="25.2" y="113.1">Waveguides for fiber optics</text>
<text x="466.6" y="113.7">.079</text>
<text x="6.1" y="212.6">C</text>
<text x="852.4" y="212.6">C</text>
<text x="480.5" y="218.1">Please make sure of a tight</text>
<text x="480.5" y="228.1">fit between the waveguide</text>
<text x="480.5" y="238.1">and the panel for RFI considerations.</text>
<text x="19.2" y="272.1">RJ45 feedthroughs</text>
<text x="60.2" y="282.1">for FEM</text>
<text x="6.2" y="352.3">B</text>
<text x="852.5" y="352.3">B</text>
<text x="19.4" y="379.3">coax - 6 antennas</text>
<text x="50.9" y="389.3">per panel</text>
<text x="654" y="439.5">Tolerance: +/- .003 &quot;</text>
<text x="654" y="449.6">Panel: 6061 Aluminum</text>
<text x="654" y="459.7">All units in inches</text>
<text x="6.1" y="492">A</text>
<text x="852.4" y="492">A</text>
<text x="739.9" y="532.5">.75</text>
<text x="813.8" y="532.6">1</text>
<text x="830.5" y="532.6">1</text>
<text x="51.7" y="540.5">8</text>
<text x="159.6" y="540.5">7</text>
<text x="267.6" y="540.5">6</text>
<text x="375.5" y="540.5">5</text>
<text x="483.5" y="540.5">4</text>
<text x="591.4" y="540.5">3</text>
<text x="699.4" y="540.5">2</text>
<text x="807.3" y="540.5">1</text>
</g>
<text font-size="8" x="292.2" y="117.5">⌀.495</text>
<g font-size="6.3">
<text x="724.7" y="502.8">Panel - waveguide assembly</text>
<text x="728.1" y="524.9">D</text>
</g>
<g font-size="4.4">
<text x="654.8" y="478.6">Zara A.</text>
<text x="699.3" y="478">7/6/2017</text>
<text x="775.8" y="479">UC Berkeley</text>
<text x="654.8" y="488.1">Matt</text>
</g>
<g font-size="3.5">
<text x="654.8" y="473.2">DRAWN</text>
<text x="654.8" y="482.8">CHECKED</text>
<text x="724.7" y="488.9">TITLE</text>
<text x="654.8" y="492.3">QA</text>
<text x="654.8" y="501.8">MFG</text>
<text x="654.8" y="511.4">APPROVED</text>
<text x="726.7" y="517.7">SIZE</text>
<text x="762.8" y="517.7">DWG NO</text>
<text x="841.4" y="517.7">REV</text>
<text x="762.8" y="525.6">panel_waveguide_assembly_diagram</text>
<text x="724.7" y="530.4">SCALE</text>
<text x="800.9" y="532.6">SHEET</text>
<text x="823.5" y="532.6">OF</text>
</g>
</svg>
